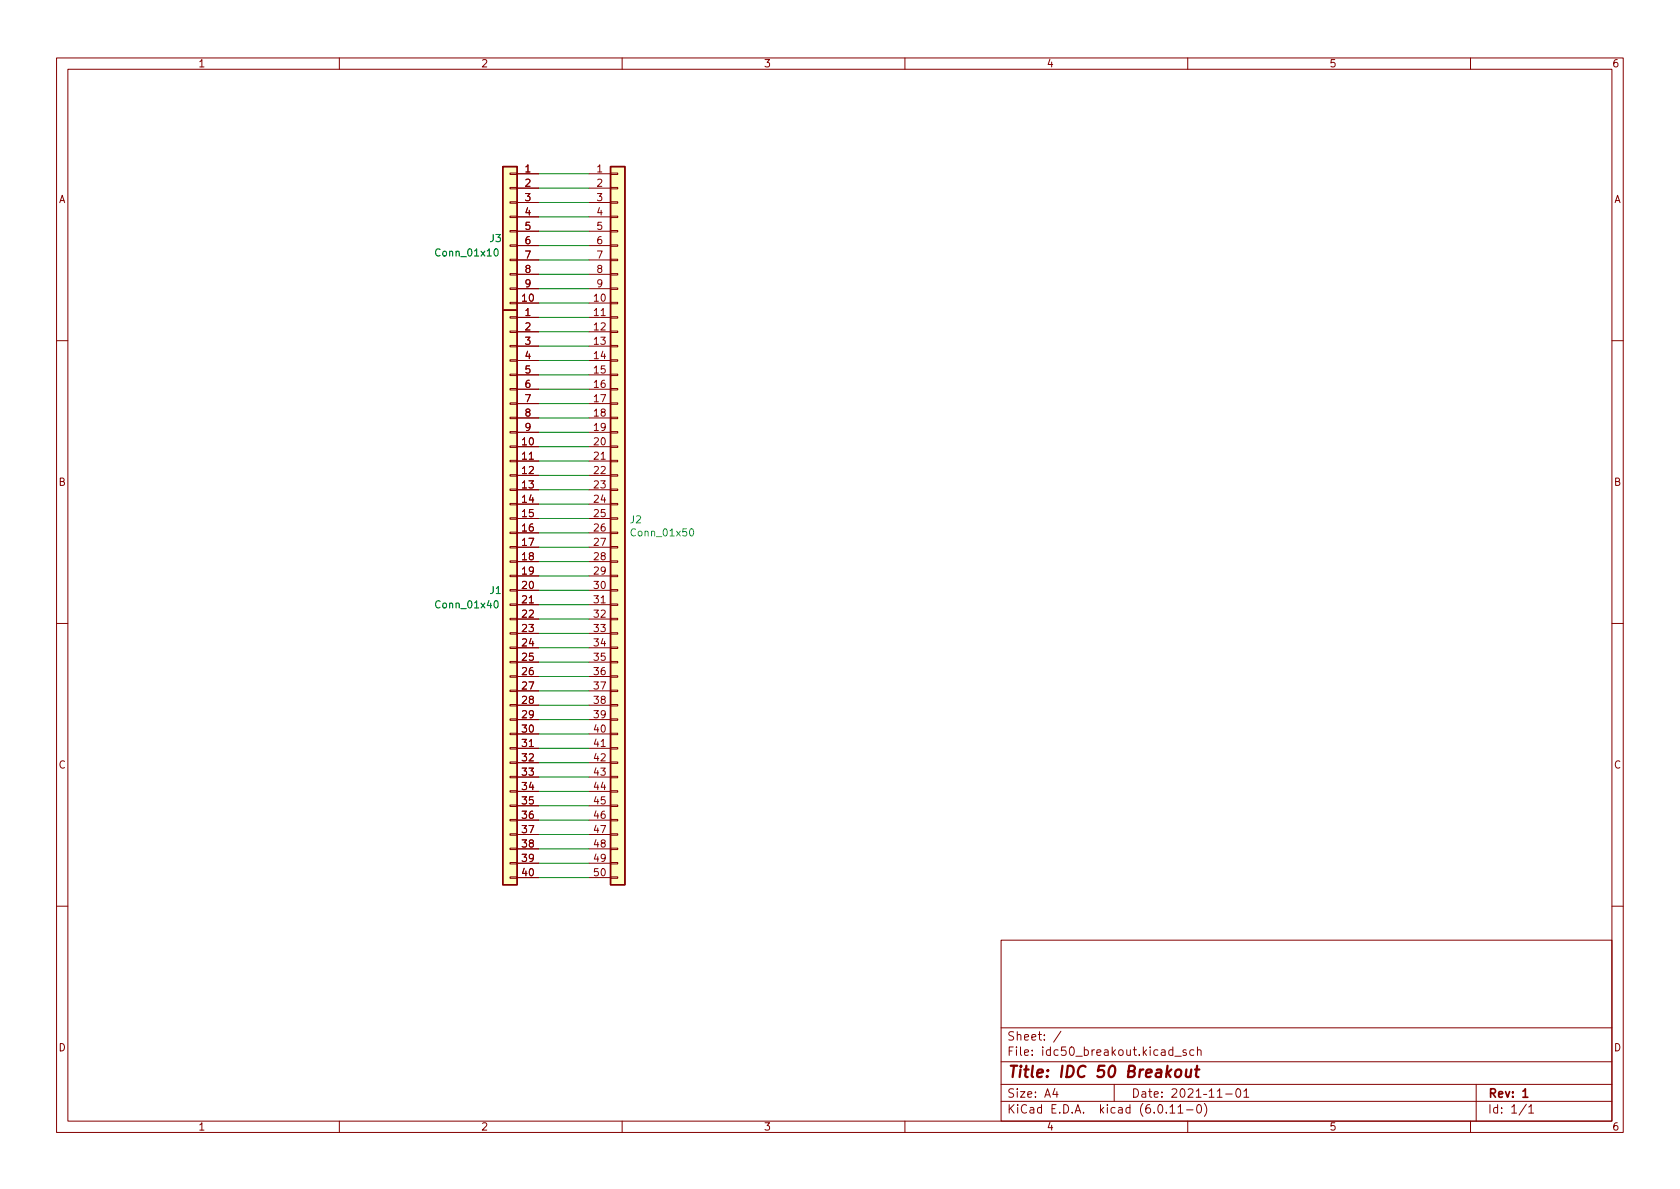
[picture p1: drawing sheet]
<svg xmlns="http://www.w3.org/2000/svg" width="297mm" height="210mm" viewBox="0 0 297 210" stroke-linecap="round" stroke-linejoin="round" font-family="sans-serif">
<g fill="none" stroke="#840000" stroke-width=".18">
<path d="M10 10.2h277v190.1h-277zM12 12.2h273v186.1h-273zM60 10.2v2M110 10.2v2M160 10.2v2M210 10.2v2M260 10.2v2M90.2 38.2h1.2v.3h-1.2zM90.2 35.7h1.2v.2h-1.2zM90.2 33.1h1.2v.3h-1.2zM90.2 30.6h1.2v.3h-1.2zM91.4 30.7h3.8"/>
<path d="M91.4 33.3h3.8M91.4 35.8h3.8M91.4 38.3h3.8M104.1 30.7h3.8M104.1 33.3h3.8M104.1 35.8h3.8M104.1 38.3h3.8M107.9 38.2h1.3v.3h-1.3zM107.9 35.7h1.3v.2h-1.3zM107.9 33.1h1.3v.3h-1.3zM107.9 30.6h1.3v.3h-1.3zM90.2 53.5h1.2v.2h-1.2z"/>
<path d="M90.2 50.9h1.2v.3h-1.2zM90.2 48.4h1.2v.2h-1.2zM90.2 45.8h1.2v.3h-1.2zM90.2 43.3h1.2v.3h-1.2zM90.2 40.8h1.2v.2h-1.2zM90.2 58.5h1.2v.3h-1.2zM90.2 56h1.2v.3h-1.2zM91.4 53.6h3.8M91.4 40.9h3.8M91.4 43.4h3.8M91.4 46h3.8M91.4 48.5h3.8"/>
<path d="M91.4 51h3.8M91.4 56.1h3.8M91.4 58.7h3.8M104.1 53.6h3.8M104.1 40.9h3.8M104.1 43.4h3.8M104.1 46h3.8M104.1 48.5h3.8M104.1 51h3.8M104.1 56.1h3.8M104.1 58.7h3.8M106.3 55.8h.7"/>
<path d="M107.9 58.5h1.3v.3h-1.3zM107.9 56h1.3v.3h-1.3zM107.9 53.5h1.3v.2h-1.3zM107.9 50.9h1.3v.3h-1.3zM107.9 48.4h1.3v.2h-1.3zM107.9 45.8h1.3v.3h-1.3zM107.9 43.3h1.3v.3h-1.3zM107.9 40.8h1.3v.2h-1.3zM10 60.2h2M90.2 78.9h1.2v.2h-1.2zM90.2 76.3h1.2v.3h-1.2zM90.2 73.8h1.2v.2h-1.2z"/>
<path d="M90.2 71.2h1.2v.3h-1.2zM90.2 68.7h1.2v.3h-1.2zM90.2 66.2h1.2v.2h-1.2zM90.2 63.6h1.2v.3h-1.2zM90.2 61.1h1.2v.2h-1.2zM91.4 61.2h3.8M91.4 63.7h3.8M91.4 66.3h3.8M91.4 68.8h3.8M91.4 71.4h3.8M91.4 73.9h3.8M91.4 76.4h3.8"/>
<path d="M91.4 79h3.8M104.1 61.2h3.8M104.1 63.7h3.8M104.1 66.3h3.8M104.1 68.8h3.8M104.1 71.4h3.8M104.1 73.9h3.8M104.1 76.4h3.8M104.1 79h3.8M107.9 78.9h1.3v.2h-1.3zM107.9 76.3h1.3v.3h-1.3zM107.9 73.8h1.3v.2h-1.3z"/>
<path d="M107.9 71.2h1.3v.3h-1.3zM107.9 68.7h1.3v.3h-1.3zM107.9 66.2h1.3v.2h-1.3zM107.9 63.6h1.3v.3h-1.3zM107.9 61.1h1.3v.2h-1.3zM285 60.2h2M90.2 99.2h1.2v.2h-1.2zM90.2 96.6h1.2v.3h-1.2zM90.2 94.1h1.2v.3h-1.2zM90.2 91.6h1.2v.2h-1.2zM90.2 89h1.2v.3h-1.2zM90.2 86.5h1.2v.2h-1.2z"/>
<path d="M90.2 83.9h1.2v.3h-1.2zM90.2 81.4h1.2v.3h-1.2zM91.4 81.5h3.8M91.4 84.1h3.8M91.4 86.6h3.8M91.4 89.1h3.8M91.4 91.7h3.8M91.4 94.2h3.8M91.4 96.8h3.8M91.4 99.3h3.8M93.6 81.2h.7M104.1 81.5h3.8"/>
<path d="M104.1 84.1h3.8M104.1 86.6h3.8M104.1 89.1h3.8M104.1 91.7h3.8M104.1 94.2h3.8M104.1 96.8h3.8M104.1 99.3h3.8M106.3 81.2h.7M107.9 99.2h1.3v.2h-1.3zM107.9 96.6h1.3v.3h-1.3zM107.9 94.1h1.3v.3h-1.3zM107.9 91.6h1.3v.2h-1.3z"/>
<path d="M107.9 89h1.3v.3h-1.3zM107.9 86.5h1.3v.2h-1.3zM107.9 83.9h1.3v.3h-1.3zM107.9 81.4h1.3v.3h-1.3zM10 110.2h2M90.2 119.5h1.2v.3h-1.2zM90.2 117h1.2v.2h-1.2zM90.2 114.4h1.2v.3h-1.2zM90.2 111.9h1.2v.2h-1.2zM90.2 109.3h1.2v.3h-1.2zM90.2 106.8h1.2v.3h-1.2zM90.2 104.3h1.2v.2h-1.2z"/>
<path d="M90.2 101.7h1.2v.3h-1.2zM91.4 101.8h3.8M91.4 104.4h3.8M91.4 106.9h3.8M91.4 109.5h3.8M91.4 112h3.8M91.4 114.5h3.8M91.4 117.1h3.8M91.4 119.6h3.8M93.6 106.6h.7M104.1 101.8h3.8M104.1 104.4h3.8"/>
<path d="M104.1 106.9h3.8M104.1 109.5h3.8M104.1 112h3.8M104.1 114.5h3.8M104.1 117.1h3.8M104.1 119.6h3.8M106.3 106.6h.7M107.9 119.5h1.3v.3h-1.3zM107.9 117h1.3v.2h-1.3zM107.9 114.4h1.3v.3h-1.3zM107.9 111.9h1.3v.2h-1.3zM107.9 109.3h1.3v.3h-1.3z"/>
<path d="M107.9 106.8h1.3v.3h-1.3zM107.9 104.3h1.3v.2h-1.3zM107.9 101.7h1.3v.3h-1.3zM285 110.2h2M90.2 139.8h1.2v.3h-1.2zM90.2 137.3h1.2v.2h-1.2zM90.2 134.7h1.2v.3h-1.2zM90.2 132.2h1.2v.3h-1.2zM90.2 129.7h1.2v.2h-1.2zM90.2 127.1h1.2v.3h-1.2zM90.2 124.6h1.2v.2h-1.2zM90.2 122h1.2v.3h-1.2z"/>
<path d="M91.4 122.2h3.8M91.4 124.7h3.8M91.4 127.2h3.8M91.4 129.8h3.8M91.4 132.3h3.8M91.4 134.9h3.8M91.4 137.4h3.8M91.4 139.9h3.8M93.6 132h.7M104.1 122.2h3.8M104.1 124.7h3.8M104.1 127.2h3.8"/>
<path d="M104.1 129.8h3.8M104.1 132.3h3.8M104.1 134.9h3.8M104.1 137.4h3.8M104.1 139.9h3.8M106.3 132h.7M107.9 139.8h1.3v.3h-1.3zM107.9 137.3h1.3v.2h-1.3zM107.9 134.7h1.3v.3h-1.3zM107.9 132.2h1.3v.3h-1.3zM107.9 129.7h1.3v.2h-1.3zM107.9 127.1h1.3v.3h-1.3z"/>
<path d="M107.9 124.6h1.3v.2h-1.3zM107.9 122h1.3v.3h-1.3zM90.2 155.1h1.2v.2h-1.2zM90.2 152.5h1.2v.3h-1.2zM90.2 150h1.2v.2h-1.2zM90.2 147.4h1.2v.3h-1.2zM90.2 144.9h1.2v.3h-1.2zM90.2 142.4h1.2v.2h-1.2zM91.4 142.5h3.8M91.4 145h3.8M91.4 147.6h3.8M91.4 150.1h3.8"/>
<path d="M91.4 152.6h3.8M91.4 155.2h3.8M104.1 142.5h3.8M104.1 145h3.8M104.1 147.6h3.8M104.1 150.1h3.8M104.1 152.6h3.8M104.1 155.2h3.8M107.9 155.1h1.3v.2h-1.3zM107.9 152.5h1.3v.3h-1.3zM107.9 150h1.3v.2h-1.3zM107.9 147.4h1.3v.3h-1.3z"/>
<path d="M107.9 144.9h1.3v.3h-1.3zM107.9 142.4h1.3v.2h-1.3zM10 160.2h2M177 166.3h108v32h-108zM285 160.2h2M60 198.3v2M110 198.3v2M160 198.3v2M177 194.8h108M177 191.8h108M177 187.8h108M177 181.8h108"/>
<path d="M182.5 186.5v.1M182.5 185.7v.1M184.6 183.8v.1M184.6 183v.1M187.6 182.4l-1.3 1.9M197 191.8v3M207.2 192.7l.6-.2 .2 .2 .1 .3-1 1h1M208.8 192.7l.2-.2a.81 .81 0 0 1 .6 .7 .81 .81 0 0 1-.3 .8h-.2a.81 .81 0 0 1-.3-1.3zM209.7 185.7l-.3-.1-.3 .2 .1 .3 .5 .1v.4h-.6M210 198.3v2M210.1 192.7l.5-.2 .3 .2v.3l-.9 1h.9M211.1 185.7l-.5-.1-.2 .3v.4l.1 .3h.6"/>
<path d="M211.5 193l.4-.5v1.5M211.5 194h.9M211.7 185.8l.2-.2 .4 .1 .1 .9M211.7 185.1v1.5M211.8 195.4l.1-.1a.81 .81 0 0 1 .6 .7 .81 .81 0 0 1-.3 .8h-.1a.81 .81 0 0 1-.6-.6 .81 .81 0 0 1 .3-.8zM212.8 193.5h.6M212.9 195.1a1.72 1.72 0 0 1 0 2.3M213.8 193l.4-.5v1.5M213.8 194h.8M215.2 193l.4-.5v1.5M215.2 194h.9M216.7 193.5h1.2"/>
<path d="M218.7 192.6l.2-.1a.81 .81 0 0 1 .5 .7 .81 .81 0 0 1-.3 .8h-.1a.81 .81 0 0 1-.6-.6 .81 .81 0 0 1 .3-.8zM219.9 193l.5-.5v1.5M219.9 194h.9M260 198.3v2M261 191.8v6.5M270.3 195.8l.4-.5v1.5M270.3 196.8h.9"/>
</g>
<g fill="#ffffc2" stroke="#ffffc2" stroke-width=".18">
<path d="M88.9 29.5h2.5v25.4h-2.5z"/>
<path d="M107.9 29.5h2.6v127h-2.6z"/>
<path d="M88.9 54.9h2.5v101.6h-2.5z"/>
</g>
<path d="M88.9 29.5h2.5v25.4h-2.5zM107.9 29.5h2.6v127h-2.6zM88.9 54.9h2.5v101.6h-2.5z" fill="none" stroke="#840000" stroke-width=".25"/>
<path d="M87.5 44.1l.2-.1a.68 .68 0 0 1 .4 .6 .68 .68 0 0 1-.4 .7l-.2-.1-.1-.4zM122 93.6l.2-.1a.68 .68 0 0 1 .5 .6 .68 .68 0 0 1-.5 .7l-.2-.1-.1-.4zM87.5 106.4l.2-.2a.68 .68 0 0 1 .4 .7 .68 .68 0 0 1-.4 .6l-.2-.1-.1-.4z" fill="none" stroke="#008484" stroke-width=".18"/>
<g fill="none" stroke="#008400" stroke-width=".18">
<path d="M95.2 38.3h8.9M95.2 35.8h8.9M95.2 33.3h8.9M95.2 30.7h8.9M95.2 43.4h8.9M95.2 46h8.9M95.2 48.5h8.9M95.2 51h8.9M95.2 53.6h8.9M95.2 56.1h8.9M95.2 58.7h8.9M95.2 40.9h8.9"/>
<path d="M95.2 61.2h8.9M95.2 63.7h8.9M95.2 66.3h8.9M95.2 68.8h8.9M95.2 71.4h8.9M95.2 73.9h8.9M95.2 76.4h8.9M95.2 79h8.9M95.2 81.5h8.9M95.2 84.1h8.9M95.2 86.6h8.9M95.2 89.1h8.9"/>
<path d="M95.2 91.7h8.9M95.2 94.2h8.9M95.2 96.8h8.9M95.2 99.3h8.9M95.2 101.8h8.9M95.2 104.4h8.9M95.2 106.9h8.9M95.2 109.5h8.9M95.2 112h8.9M95.2 114.5h8.9M95.2 117.1h8.9M95.2 119.6h8.9"/>
<path d="M95.2 122.2h8.9M95.2 124.7h8.9M95.2 127.2h8.9M95.2 129.8h8.9M95.2 132.3h8.9M95.2 134.9h8.9M95.2 137.4h8.9M95.2 139.9h8.9M95.2 155.2h8.9M95.2 142.5h8.9M95.2 145h8.9M95.2 152.6h8.9"/>
<path d="M95.2 150.1h8.9M95.2 147.6h8.9"/>
</g>
<g font-size="2.8" fill="#840000">
<text x="178" y="191.2">Title:</text>
<text x="187.3" y="191.2">IDC 50</text>
<text x="199.9" y="191.2">Breakout</text>
</g>
<g font-size="2.1" fill="#840000">
<text x="178" y="184.5">Sheet:</text>
<text x="178" y="187.2">File:</text>
<text x="184.4" y="187.2">idc50_breakout.kicad_sch</text>
<text x="178" y="197.4">KiCad</text>
<text x="178" y="194.6">Size:</text>
<text x="184.7" y="194.6">A4</text>
<text x="185.7" y="197.4">E.D.A.</text>
<text x="194.6" y="197.4">kicad</text>
<text x="200" y="194.6">Date:</text>
<text x="201.8" y="197.4">(6.0.11-0)</text>
<text x="263" y="194.6">Rev:</text>
<text x="263" y="197.4">Id:</text>
<text x="267.1" y="197.4">1/1</text>
<text x="269.1" y="194.6">1</text>
</g>
<g font-size="1.8" fill="#840000">
<text x="35" y="12.3">1</text>
<text x="85" y="12.3">2</text>
<text x="135" y="12.3">3</text>
<text x="185" y="12.3">4</text>
<text x="235" y="12.3">5</text>
<text x="285" y="12.3">6</text>
<text x="92.7" y="30.5">1</text>
<text x="92.7" y="33">2</text>
<text x="92.7" y="35.6">3</text>
<text x="105.4" y="30.5">1</text>
<text x="105.4" y="33">2</text>
<text x="105.4" y="35.6">3</text>
<text x="10.4" y="36.3">A</text>
<text x="92.7" y="38.1">4</text>
<text x="92.7" y="40.6">5</text>
<text x="105.4" y="38.1">4</text>
<text x="105.4" y="40.6">5</text>
<text x="285.4" y="36.3">A</text>
<text x="92.7" y="43.2">6</text>
<text x="92.7" y="45.7">7</text>
<text x="105.4" y="43.2">6</text>
<text x="105.4" y="45.7">7</text>
<text x="92.1" y="53.3">10</text>
<text x="92.7" y="48.3">8</text>
<text x="92.7" y="50.8">9</text>
<text x="104.8" y="53.3">10</text>
<text x="105.4" y="48.3">8</text>
<text x="105.4" y="50.8">9</text>
<text x="92.7" y="55.9">1</text>
<text x="92.7" y="58.4">2</text>
<text x="104.8" y="55.9">11</text>
<text x="104.8" y="58.4">12</text>
<text x="92.7" y="61">3</text>
<text x="92.7" y="63.5">4</text>
<text x="104.8" y="61">13</text>
<text x="104.8" y="63.5">14</text>
<text x="92.7" y="66">5</text>
<text x="92.7" y="68.6">6</text>
<text x="92.7" y="71.1">7</text>
<text x="104.8" y="66">15</text>
<text x="104.8" y="68.6">16</text>
<text x="104.8" y="71.1">17</text>
<text x="92.7" y="73.7">8</text>
<text x="92.7" y="76.2">9</text>
<text x="104.8" y="73.7">18</text>
<text x="104.8" y="76.2">19</text>
<text x="92.1" y="78.7">10</text>
<text x="92.1" y="81.3">11</text>
<text x="92.1" y="83.8">12</text>
<text x="104.8" y="78.7">20</text>
<text x="104.8" y="81.3">21</text>
<text x="104.8" y="83.8">22</text>
<text x="10.3" y="86.3">B</text>
<text x="92.1" y="86.4">13</text>
<text x="92.1" y="88.9">14</text>
<text x="104.8" y="86.4">23</text>
<text x="104.8" y="88.9">24</text>
<text x="285.3" y="86.3">B</text>
<text x="92.1" y="91.4">15</text>
<text x="92.1" y="94">16</text>
<text x="104.8" y="91.4">25</text>
<text x="104.8" y="94">26</text>
<text x="92.1" y="96.5">17</text>
<text x="92.1" y="99.1">18</text>
<text x="92.1" y="101.6">19</text>
<text x="104.8" y="96.5">27</text>
<text x="104.8" y="99.1">28</text>
<text x="104.8" y="101.6">29</text>
<text x="92.1" y="104.1">20</text>
<text x="92.1" y="106.7">21</text>
<text x="104.8" y="104.1">30</text>
<text x="104.8" y="106.7">31</text>
<text x="92.1" y="109.2">22</text>
<text x="92.1" y="111.8">23</text>
<text x="104.8" y="109.2">32</text>
<text x="104.8" y="111.8">33</text>
<text x="92.1" y="114.3">24</text>
<text x="92.1" y="116.8">25</text>
<text x="92.1" y="119.4">26</text>
<text x="104.8" y="114.3">34</text>
<text x="104.8" y="116.8">35</text>
<text x="104.8" y="119.4">36</text>
<text x="92.1" y="121.9">27</text>
<text x="92.1" y="124.5">28</text>
<text x="104.8" y="121.9">37</text>
<text x="104.8" y="124.5">38</text>
<text x="92.1" y="127">29</text>
<text x="92.1" y="129.5">30</text>
<text x="104.8" y="127">39</text>
<text x="104.8" y="129.5">40</text>
<text x="10.3" y="136.3">C</text>
<text x="92.1" y="132.1">31</text>
<text x="92.1" y="134.6">32</text>
<text x="92.1" y="137.2">33</text>
<text x="104.8" y="132.1">41</text>
<text x="104.8" y="134.6">42</text>
<text x="104.8" y="137.2">43</text>
<text x="285.3" y="136.3">C</text>
<text x="92.1" y="139.7">34</text>
<text x="92.1" y="142.2">35</text>
<text x="104.8" y="139.7">44</text>
<text x="104.8" y="142.2">45</text>
<text x="92.1" y="144.8">36</text>
<text x="92.1" y="147.3">37</text>
<text x="92.1" y="149.9">38</text>
<text x="104.8" y="144.8">46</text>
<text x="104.8" y="147.3">47</text>
<text x="104.8" y="149.9">48</text>
<text x="92.1" y="152.4">39</text>
<text x="92.1" y="154.9">40</text>
<text x="104.8" y="152.4">49</text>
<text x="104.8" y="154.9">50</text>
<text x="10.3" y="186.3">D</text>
<text x="285.3" y="186.3">D</text>
<text x="35" y="200.3">1</text>
<text x="85" y="200.3">2</text>
<text x="135" y="200.3">3</text>
<text x="185" y="200.3">4</text>
<text x="235" y="200.3">5</text>
<text x="285" y="200.3">6</text>
</g>
<g font-size="1.8" fill="#008484">
<text x="76.7" y="45.7">Conn_01x10</text>
<text x="86.5" y="43.2">J3</text>
<text x="111.3" y="92.9">J2</text>
<text x="111.3" y="95.2">Conn_01x50</text>
<text x="76.7" y="108">Conn_01x40</text>
<text x="86.5" y="105.4">J1</text>
</g>
</svg>
